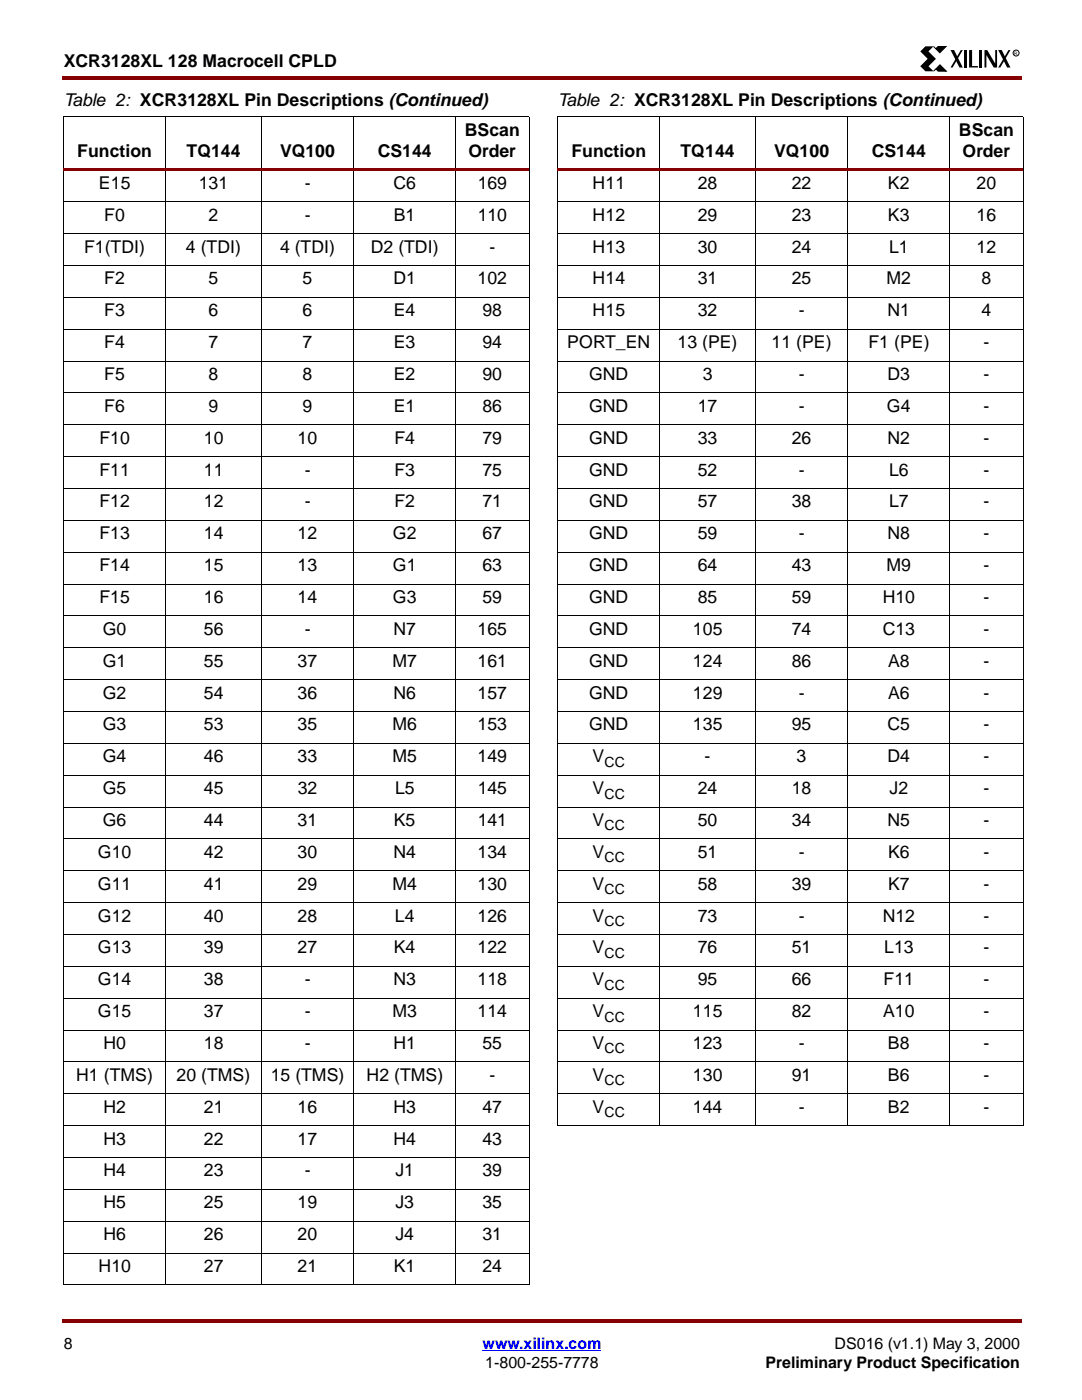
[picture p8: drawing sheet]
<svg xmlns="http://www.w3.org/2000/svg" width="216mm" height="279mm" viewBox="0 0 216 279" stroke-linecap="round" stroke-linejoin="round" font-family="sans-serif">
<g fill="#850000">
<path d="M12.4 15.2h.3v.7h-.3z"/>
<path d="M203.2 15.2h.3v.7h-.3z"/>
<path d="M12.7 15.2h190.5v.7h-190.5z"/>
</g>
<path d="M12.7 266.7h190.4v8.1h-190.4z" fill="#fff"/>
<path d="M96.1 269.2h23.7" fill="none" stroke="#00f" stroke-width=".2"/>
<g fill="#850000">
<path d="M12.4 262.8h.3v.8h-.3z"/>
<path d="M203.2 262.8h.3v.8h-.3z"/>
<path d="M12.7 262.8h190.5v.8h-190.5z"/>
</g>
<path d="M183.1 9.2h20v5.2h-20z" fill="#fff"/>
<path d="M183.3 10.2l1.1-1h1.6l-1 1 1.4 1.5-1.4 1.5 1 1h-1.6l-1.1-1 1.5-1.5zM189.4 10h.7l1.7 3.5h-.7zM191.4 10h.4l-2 3.5h-.4zM192 10h.6v3.4h-.6zM193.1 10h.6v3.2h1.1v.2h-1.7zM195.1 10h.6v3.4h-.6zM196.1 10h.6l1.6 2.7v-2.7h.3v3.5h-.6l-1.5-2.5v2.5h-.4zM198.9 10h.7l1.7 3.5h-.7zM200.9 10h.4l-2 3.5h-.4z" fill="#000"/>
<path d="M186 9.2l.4 .5 .5-.4h1.6l-1.3 1.2zM186.4 13.7l-.4 .5 1.3-1.3 1.2 1.3h-1.6z" fill="#000" stroke="#000" stroke-width=".2"/>
<g fill="none" stroke="#000" stroke-width=".2">
<path d="M12.6 23.3h92.8M12.7 23.3v232.8M33 23.2v233M52.1 23.2v233M70.5 23.2v233M90.8 23.2v233M105.4 23.3v232.8"/>
<circle cx="202.4" cy="10.6" r=".59"/>
</g>
<path d="M12.6 33.6h92.8v.6h-92.8z" fill="#850000"/>
<g fill="none" stroke="#000" stroke-width=".2">
<path d="M111.1 23.3h92.8M111.1 23.3v201M131.4 23.2v201.2M150.5 23.2v201.2M168.9 23.2v201.2M189.2 23.2v201.2M203.8 23.3v201M12.6 40.2h92.8M12.6 46.6h92.8M12.6 52.9h92.8M12.6 59.3h92.8M12.6 65.6h92.8"/>
<path d="M12.6 72h92.8M12.6 78.3h92.8M12.6 84.7h92.8M12.6 91h92.8M12.6 97.4h92.8M12.6 103.7h92.8M12.6 110.1h92.8M12.6 116.4h92.8M12.6 122.8h92.8M12.6 129.1h92.8M12.6 135.5h92.8M12.6 141.8h92.8"/>
<path d="M12.6 148.2h92.8M12.6 154.5h92.8M12.6 160.9h92.8M12.6 167.2h92.8M12.6 173.6h92.8M12.6 179.9h92.8M12.6 186.3h92.8M12.6 192.6h92.8M12.6 199h92.8M12.6 205.3h92.8M12.6 211.7h92.8M12.6 218h92.8"/>
<path d="M12.6 224.4h92.8M12.6 230.7h92.8M12.6 237.1h92.8M12.6 243.4h92.8M12.6 249.8h92.8M12.6 256.1h92.8"/>
</g>
<path d="M111.1 33.6h92.8v.6h-92.8z" fill="#850000"/>
<g fill="none" stroke="#000" stroke-width=".2">
<path d="M111.1 40.2h92.8M111.1 46.6h92.8M111.1 52.9h92.8M111.1 59.3h92.8M111.1 65.6h92.8M111.1 72h92.8M111.1 78.3h92.8M111.1 84.7h92.8M111.1 91h92.8M111.1 97.4h92.8M111.1 103.7h92.8M111.1 110.1h92.8"/>
<path d="M111.1 116.4h92.8M111.1 122.8h92.8M111.1 129.1h92.8M111.1 135.5h92.8M111.1 141.8h92.8M111.1 148.2h92.8M111.1 154.5h92.8M111.1 160.9h92.8M111.1 167.2h92.8M111.1 173.6h92.8M111.1 179.9h92.8M111.1 186.3h92.8"/>
<path d="M111.1 192.6h92.8M111.1 199h92.8M111.1 205.3h92.8M111.1 211.7h92.8M111.1 218h92.8M111.1 224.4h92.8"/>
</g>
<g font-size="3.5">
<text x="12.7" y="13.3">XCR3128XL 128 Macrocell CPLD</text>
<text x="12.7" y="21">Table 2: XCR3128XL Pin Descriptions (Continued)</text>
<text x="111.1" y="21">Table 2: XCR3128XL Pin Descriptions (Continued)</text>
<text x="92.6" y="27">BScan</text>
<text x="191" y="27">BScan</text>
<text x="15.4" y="31.3">Function</text>
<text x="37.2" y="31.3">TQ144</text>
<text x="55.8" y="31.3">VQ100</text>
<text x="75.2" y="31.3">CS144</text>
<text x="93.3" y="31.3">Order</text>
<text x="113.8" y="31.3">Function</text>
<text x="135.6" y="31.3">TQ144</text>
<text x="154.2" y="31.3">VQ100</text>
<text x="173.7" y="31.3">CS144</text>
<text x="191.8" y="31.3">Order</text>
<text x="19.7" y="37.6">E15</text>
<text x="39.6" y="37.6">131</text>
<text x="60.7" y="37.6">-</text>
<text x="78.4" y="37.6">C6</text>
<text x="95.2" y="37.6">169</text>
<text x="118.1" y="37.6">H11</text>
<text x="139" y="37.6">28</text>
<text x="157.7" y="37.6">22</text>
<text x="176.9" y="37.6">K2</text>
<text x="194.6" y="37.6">20</text>
<text x="20.8" y="44">F0</text>
<text x="41.6" y="44">2</text>
<text x="60.7" y="44">-</text>
<text x="78.5" y="44">B1</text>
<text x="95.2" y="44">110</text>
<text x="118.1" y="44">H12</text>
<text x="139" y="44">29</text>
<text x="157.7" y="44">23</text>
<text x="176.9" y="44">K3</text>
<text x="194.6" y="44">16</text>
<text x="16.8" y="50.3">F1(TDI)</text>
<text x="37" y="50.3">4 (TDI)</text>
<text x="55.8" y="50.3">4 (TDI)</text>
<text x="73.9" y="50.3">D2 (TDI)</text>
<text x="97.5" y="50.3">-</text>
<text x="118.1" y="50.3">H13</text>
<text x="139" y="50.3">30</text>
<text x="157.7" y="50.3">24</text>
<text x="177.1" y="50.3">L1</text>
<text x="194.6" y="50.3">12</text>
<text x="20.8" y="56.7">F2</text>
<text x="41.6" y="56.7">5</text>
<text x="60.3" y="56.7">5</text>
<text x="78.4" y="56.7">D1</text>
<text x="95.1" y="56.7">102</text>
<text x="118.1" y="56.7">H14</text>
<text x="139" y="56.7">31</text>
<text x="157.7" y="56.7">25</text>
<text x="176.6" y="56.7">M2</text>
<text x="195.5" y="56.7">8</text>
<text x="20.8" y="63">F3</text>
<text x="41.6" y="63">6</text>
<text x="60.3" y="63">6</text>
<text x="78.5" y="63">E4</text>
<text x="96.1" y="63">98</text>
<text x="118.1" y="63">H15</text>
<text x="139" y="63">32</text>
<text x="159.1" y="63">-</text>
<text x="176.8" y="63">N1</text>
<text x="195.5" y="63">4</text>
<text x="20.8" y="69.4">F4</text>
<text x="41.6" y="69.4">7</text>
<text x="60.3" y="69.4">7</text>
<text x="78.5" y="69.4">E3</text>
<text x="96.1" y="69.4">94</text>
<text x="113" y="69.4">PORT_EN</text>
<text x="135" y="69.4">13 (PE)</text>
<text x="153.7" y="69.4">11 (PE)</text>
<text x="173" y="69.4">F1 (PE)</text>
<text x="195.9" y="69.4">-</text>
<text x="20.8" y="75.7">F5</text>
<text x="41.6" y="75.7">8</text>
<text x="60.3" y="75.7">8</text>
<text x="78.5" y="75.7">E2</text>
<text x="96.1" y="75.7">90</text>
<text x="117.3" y="75.7">GND</text>
<text x="140" y="75.7">3</text>
<text x="159.1" y="75.7">-</text>
<text x="176.8" y="75.7">D3</text>
<text x="196" y="75.7">-</text>
<text x="20.8" y="82.1">F6</text>
<text x="41.6" y="82.1">9</text>
<text x="60.3" y="82.1">9</text>
<text x="78.5" y="82.1">E1</text>
<text x="96.1" y="82.1">86</text>
<text x="117.3" y="82.1">GND</text>
<text x="139" y="82.1">17</text>
<text x="159.1" y="82.1">-</text>
<text x="176.7" y="82.1">G4</text>
<text x="196" y="82.1">-</text>
<text x="19.8" y="88.4">F10</text>
<text x="40.6" y="88.4">10</text>
<text x="59.3" y="88.4">10</text>
<text x="78.6" y="88.4">F4</text>
<text x="96.1" y="88.4">79</text>
<text x="117.3" y="88.4">GND</text>
<text x="139" y="88.4">33</text>
<text x="157.7" y="88.4">26</text>
<text x="176.8" y="88.4">N2</text>
<text x="196" y="88.4">-</text>
<text x="19.8" y="94.8">F11</text>
<text x="40.6" y="94.8">11</text>
<text x="60.7" y="94.8">-</text>
<text x="78.6" y="94.8">F3</text>
<text x="96.1" y="94.8">75</text>
<text x="117.3" y="94.8">GND</text>
<text x="139" y="94.8">52</text>
<text x="159.1" y="94.8">-</text>
<text x="177.1" y="94.8">L6</text>
<text x="196" y="94.8">-</text>
<text x="19.8" y="101.1">F12</text>
<text x="40.6" y="101.1">12</text>
<text x="60.7" y="101.1">-</text>
<text x="78.6" y="101.1">F2</text>
<text x="96.1" y="101.1">71</text>
<text x="117.3" y="101.1">GND</text>
<text x="139" y="101.1">57</text>
<text x="157.7" y="101.1">38</text>
<text x="177.1" y="101.1">L7</text>
<text x="196" y="101.1">-</text>
<text x="19.8" y="107.5">F13</text>
<text x="40.6" y="107.5">14</text>
<text x="59.3" y="107.5">12</text>
<text x="78.3" y="107.5">G2</text>
<text x="96.1" y="107.5">67</text>
<text x="117.3" y="107.5">GND</text>
<text x="139" y="107.5">59</text>
<text x="159.1" y="107.5">-</text>
<text x="176.8" y="107.5">N8</text>
<text x="195.9" y="107.5">-</text>
<text x="19.8" y="113.8">F14</text>
<text x="40.6" y="113.8">15</text>
<text x="59.3" y="113.8">13</text>
<text x="78.3" y="113.8">G1</text>
<text x="96.1" y="113.8">63</text>
<text x="117.3" y="113.8">GND</text>
<text x="139" y="113.8">64</text>
<text x="157.7" y="113.8">43</text>
<text x="176.6" y="113.8">M9</text>
<text x="196" y="113.8">-</text>
<text x="19.8" y="120.2">F15</text>
<text x="40.6" y="120.2">16</text>
<text x="59.3" y="120.2">14</text>
<text x="78.3" y="120.2">G3</text>
<text x="96.1" y="120.2">59</text>
<text x="117.3" y="120.2">GND</text>
<text x="139" y="120.2">85</text>
<text x="157.7" y="120.2">59</text>
<text x="175.8" y="120.2">H10</text>
<text x="196" y="120.2">-</text>
<text x="20.5" y="126.5">G0</text>
<text x="40.6" y="126.5">56</text>
<text x="60.7" y="126.5">-</text>
<text x="78.4" y="126.5">N7</text>
<text x="95.2" y="126.5">165</text>
<text x="117.3" y="126.5">GND</text>
<text x="138" y="126.5">105</text>
<text x="157.7" y="126.5">74</text>
<text x="175.8" y="126.5">C13</text>
<text x="195.9" y="126.5">-</text>
<text x="20.5" y="132.9">G1</text>
<text x="40.6" y="132.9">55</text>
<text x="59.3" y="132.9">37</text>
<text x="78.2" y="132.9">M7</text>
<text x="95.2" y="132.9">161</text>
<text x="117.3" y="132.9">GND</text>
<text x="138" y="132.9">124</text>
<text x="157.7" y="132.9">86</text>
<text x="176.9" y="132.9">A8</text>
<text x="196" y="132.9">-</text>
<text x="20.5" y="139.2">G2</text>
<text x="40.6" y="139.2">54</text>
<text x="59.3" y="139.2">36</text>
<text x="78.4" y="139.2">N6</text>
<text x="95.2" y="139.2">157</text>
<text x="117.3" y="139.2">GND</text>
<text x="138" y="139.2">129</text>
<text x="159.1" y="139.2">-</text>
<text x="176.9" y="139.2">A6</text>
<text x="196" y="139.2">-</text>
<text x="20.5" y="145.6">G3</text>
<text x="40.6" y="145.6">53</text>
<text x="59.3" y="145.6">35</text>
<text x="78.2" y="145.6">M6</text>
<text x="95.2" y="145.6">153</text>
<text x="117.3" y="145.6">GND</text>
<text x="138" y="145.6">135</text>
<text x="157.7" y="145.6">95</text>
<text x="176.8" y="145.6">C5</text>
<text x="196" y="145.6">-</text>
<text x="20.5" y="151.9">G4</text>
<text x="40.6" y="151.9">46</text>
<text x="59.3" y="151.9">33</text>
<text x="78.2" y="151.9">M5</text>
<text x="95.2" y="151.9">149</text>
<text x="118.1" y="151.9">V</text>
<text x="140.4" y="151.9">-</text>
<text x="158.7" y="151.9">3</text>
<text x="176.8" y="151.9">D4</text>
<text x="196" y="151.9">-</text>
<text x="20.5" y="158.3">G5</text>
<text x="40.6" y="158.3">45</text>
<text x="59.3" y="158.3">32</text>
<text x="78.7" y="158.3">L5</text>
<text x="95.2" y="158.3">145</text>
<text x="118.1" y="158.3">V</text>
<text x="139" y="158.3">24</text>
<text x="157.7" y="158.3">18</text>
<text x="177.2" y="158.3">J2</text>
<text x="195.9" y="158.3">-</text>
<text x="20.5" y="164.6">G6</text>
<text x="40.6" y="164.6">44</text>
<text x="59.3" y="164.6">31</text>
<text x="78.5" y="164.6">K5</text>
<text x="95.2" y="164.6">141</text>
<text x="118.1" y="164.6">V</text>
<text x="139" y="164.6">50</text>
<text x="157.7" y="164.6">34</text>
<text x="176.8" y="164.6">N5</text>
<text x="195.9" y="164.6">-</text>
<text x="19.5" y="171">G10</text>
<text x="40.6" y="171">42</text>
<text x="59.3" y="171">30</text>
<text x="78.4" y="171">N4</text>
<text x="95.2" y="171">134</text>
<text x="118.1" y="171">V</text>
<text x="139" y="171">51</text>
<text x="159.1" y="171">-</text>
<text x="176.9" y="171">K6</text>
<text x="195.9" y="171">-</text>
<text x="19.5" y="177.3">G11</text>
<text x="40.6" y="177.3">41</text>
<text x="59.3" y="177.3">29</text>
<text x="78.2" y="177.3">M4</text>
<text x="95.2" y="177.3">130</text>
<text x="118.1" y="177.3">V</text>
<text x="139" y="177.3">58</text>
<text x="157.7" y="177.3">39</text>
<text x="176.9" y="177.3">K7</text>
<text x="195.9" y="177.3">-</text>
<text x="19.5" y="183.7">G12</text>
<text x="40.6" y="183.7">40</text>
<text x="59.3" y="183.7">28</text>
<text x="78.7" y="183.7">L4</text>
<text x="95.2" y="183.7">126</text>
<text x="118.1" y="183.7">V</text>
<text x="139" y="183.7">73</text>
<text x="159.1" y="183.7">-</text>
<text x="175.8" y="183.7">N12</text>
<text x="195.9" y="183.7">-</text>
<text x="19.5" y="190">G13</text>
<text x="40.6" y="190">39</text>
<text x="59.3" y="190">27</text>
<text x="78.5" y="190">K4</text>
<text x="95.2" y="190">122</text>
<text x="118.1" y="190">V</text>
<text x="139" y="190">76</text>
<text x="157.7" y="190">51</text>
<text x="176.1" y="190">L13</text>
<text x="195.9" y="190">-</text>
<text x="19.5" y="196.4">G14</text>
<text x="40.6" y="196.4">38</text>
<text x="60.7" y="196.4">-</text>
<text x="78.4" y="196.4">N3</text>
<text x="95.1" y="196.4">118</text>
<text x="118.1" y="196.4">V</text>
<text x="139" y="196.4">95</text>
<text x="157.7" y="196.4">66</text>
<text x="176" y="196.4">F11</text>
<text x="195.9" y="196.4">-</text>
<text x="19.5" y="202.7">G15</text>
<text x="40.6" y="202.7">37</text>
<text x="60.7" y="202.7">-</text>
<text x="78.2" y="202.7">M3</text>
<text x="95.2" y="202.7">114</text>
<text x="118.1" y="202.7">V</text>
<text x="138" y="202.7">115</text>
<text x="157.7" y="202.7">82</text>
<text x="175.9" y="202.7">A10</text>
<text x="195.9" y="202.7">-</text>
<text x="20.6" y="209.1">H0</text>
<text x="40.6" y="209.1">18</text>
<text x="60.7" y="209.1">-</text>
<text x="78.4" y="209.1">H1</text>
<text x="96.1" y="209.1">55</text>
<text x="118.1" y="209.1">V</text>
<text x="138" y="209.1">123</text>
<text x="159.1" y="209.1">-</text>
<text x="176.9" y="209.1">B8</text>
<text x="196" y="209.1">-</text>
<text x="15.2" y="215.4">H1 (TMS)</text>
<text x="35.2" y="215.4">20 (TMS)</text>
<text x="53.9" y="215.4">15 (TMS)</text>
<text x="73" y="215.4">H2 (TMS)</text>
<text x="97.5" y="215.4">-</text>
<text x="118.1" y="215.4">V</text>
<text x="138" y="215.4">130</text>
<text x="157.7" y="215.4">91</text>
<text x="176.9" y="215.4">B6</text>
<text x="195.9" y="215.4">-</text>
<text x="20.6" y="221.8">H2</text>
<text x="40.6" y="221.8">21</text>
<text x="59.3" y="221.8">16</text>
<text x="78.4" y="221.8">H3</text>
<text x="96.1" y="221.8">47</text>
<text x="118.1" y="221.8">V</text>
<text x="138" y="221.8">144</text>
<text x="159.1" y="221.8">-</text>
<text x="176.9" y="221.8">B2</text>
<text x="196" y="221.8">-</text>
<text x="20.6" y="228.1">H3</text>
<text x="40.6" y="228.1">22</text>
<text x="59.3" y="228.1">17</text>
<text x="78.4" y="228.1">H4</text>
<text x="96.1" y="228.1">43</text>
<text x="20.6" y="234.5">H4</text>
<text x="40.6" y="234.5">23</text>
<text x="60.7" y="234.5">-</text>
<text x="78.8" y="234.5">J1</text>
<text x="96.1" y="234.5">39</text>
<text x="20.6" y="240.8">H5</text>
<text x="40.6" y="240.8">25</text>
<text x="59.3" y="240.8">19</text>
<text x="78.8" y="240.8">J3</text>
<text x="96.1" y="240.8">35</text>
<text x="20.6" y="247.2">H6</text>
<text x="40.6" y="247.2">26</text>
<text x="59.3" y="247.2">20</text>
<text x="78.8" y="247.2">J4</text>
<text x="96.1" y="247.2">31</text>
<text x="19.6" y="253.5">H10</text>
<text x="40.6" y="253.5">27</text>
<text x="59.3" y="253.5">21</text>
<text x="78.5" y="253.5">K1</text>
<text x="96.1" y="253.5">24</text>
</g>
<g font-size="3.2">
<text x="12.7" y="268.8">8</text>
<text x="166.3" y="268.8">DS016 (v1.1) May 3, 2000</text>
<text x="96.7" y="272.7">1-800-255-7778</text>
<text x="152.5" y="272.7">Preliminary Product Specification</text>
</g>
<text font-size="3.2" fill="#00f" x="96.1" y="268.8">www.xilinx.com</text>
<g font-size="2.8">
<text x="120.4" y="152.8">CC</text>
<text x="120.4" y="159.2">CC</text>
<text x="120.4" y="165.5">CC</text>
<text x="120.4" y="171.9">CC</text>
<text x="120.4" y="178.2">CC</text>
<text x="120.4" y="184.6">CC</text>
<text x="120.4" y="190.9">CC</text>
<text x="120.4" y="197.3">CC</text>
<text x="120.4" y="203.6">CC</text>
<text x="120.4" y="210">CC</text>
<text x="120.4" y="216.3">CC</text>
<text x="120.4" y="222.7">CC</text>
</g>
<text font-size=".9" x="202" y="10.9">R</text>
</svg>
